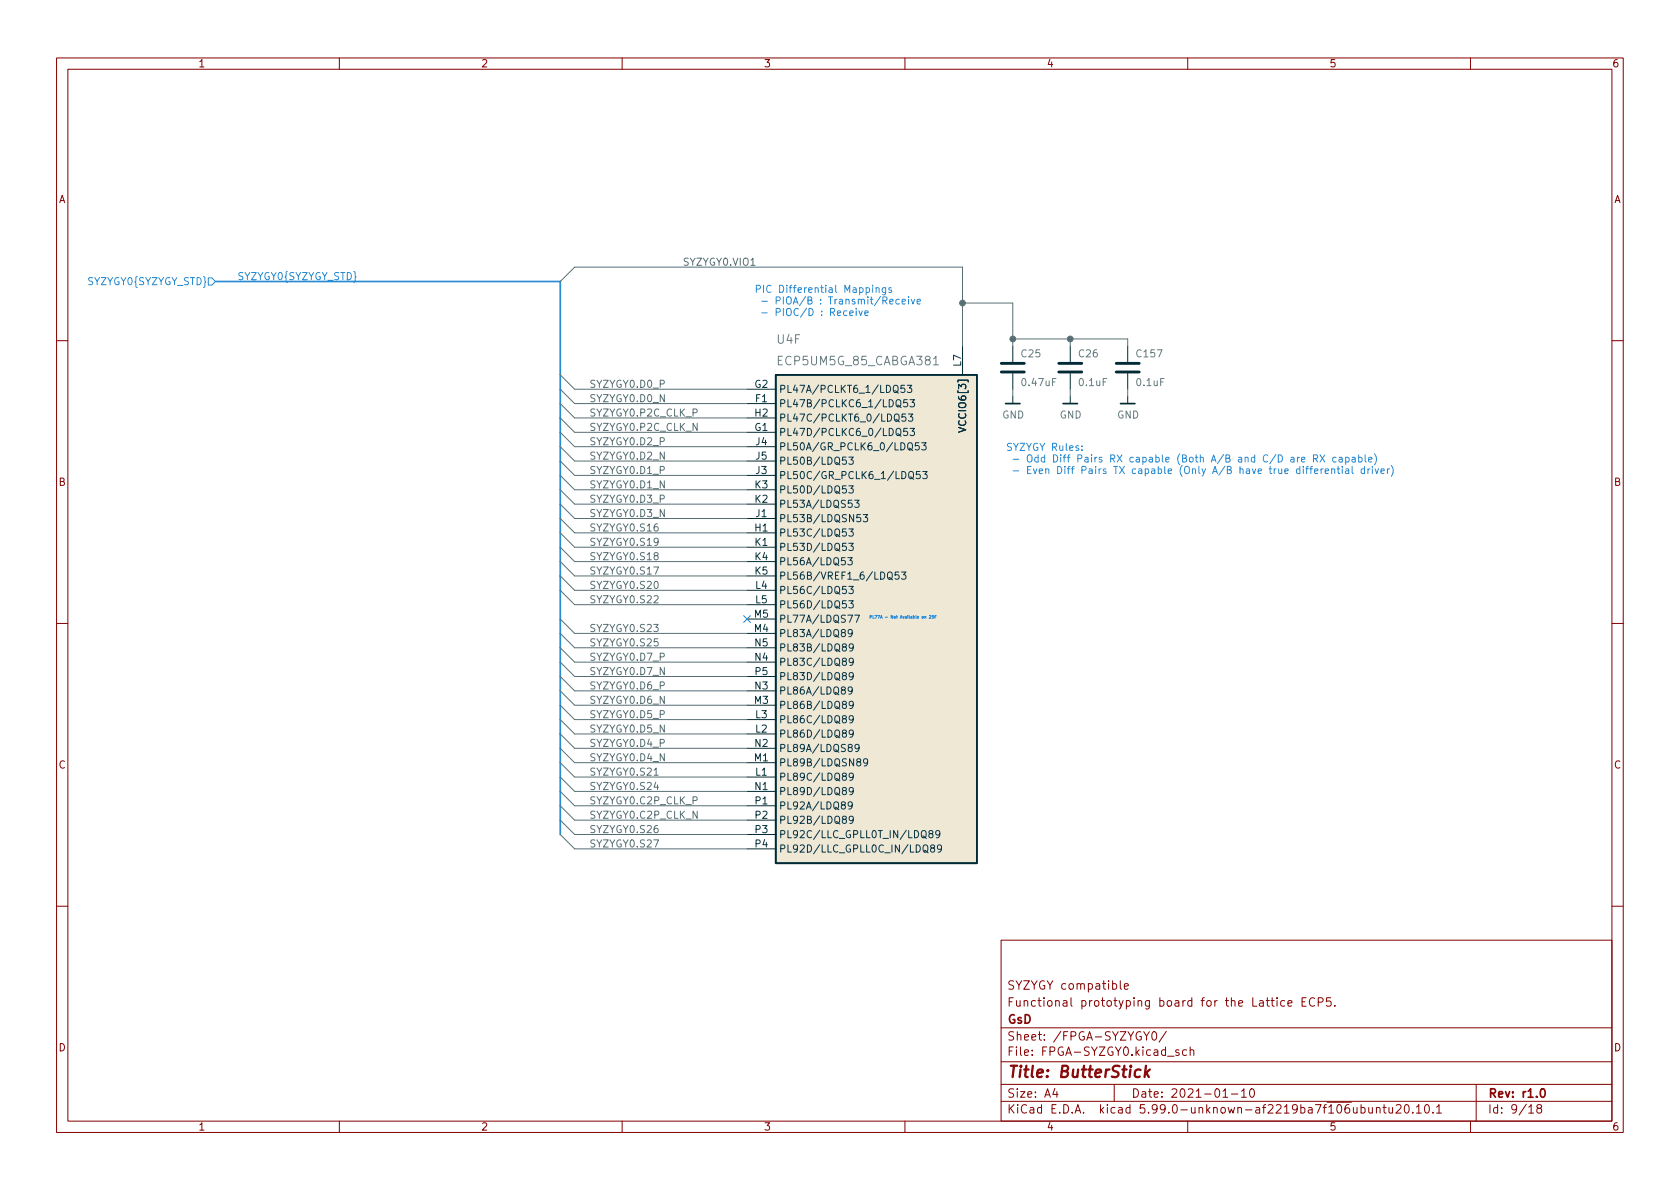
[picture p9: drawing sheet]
<svg xmlns="http://www.w3.org/2000/svg" width="297mm" height="210mm" viewBox="0 0 297 210" stroke-linecap="round" stroke-linejoin="round" font-family="sans-serif">
<g fill="none" stroke="#840000" stroke-width=".18">
<path d="M10 10.2h277v190.1h-277zM12 12.2h273v186.1h-273zM60 10.2v2M110 10.2v2M160 10.2v2M210 10.2v2M260 10.2v2M10 60.2h2M285 60.2h2M10 110.2h2M285 110.2h2M10 160.2h2"/>
<path d="M177 166.3h108v32h-108zM198.1 173.4v1.3l.2 .2M198.8 174.4l.7-.1-.1-.3-.4-.1-.2 .2 .1 .8h.5M224.7 176.9h.6M224.9 176.4v1.3l.4 .2M225.8 176.4v.2M225.8 176.9v1M227.1 177l-.4-.1-.3 .3v.4l.2 .3h.5M227.7 177.4l.7-.1v-.3l-.5-.1-.2 .2 .1 .8h.6M230.2 177.1h.5M230.9 176.4h-.7v1.5h.7M232.4 176.6a.6 .6 0 0 0-.7 0 .6 .6 0 0 0-.2 .7 .56 .56 0 0 0 .3 .6 .56 .56 0 0 0 .6-.1"/>
<path d="M233.1 177.2l.7-.1 .1-.2v-.3l-.3-.2h-.5v1.5M235.3 176.4h-.7l-.1 .7 .2-.1 .5 .1 .2 .2-.1 .5-.2 .1-.6-.1M236 177.8v.1M285 160.2h2M60 198.3v2M110 198.3v2M160 198.3v2M177 194.8h108M177 191.8h108M177 187.8h108M177 181.8h108M186.5 192.5l-.4 1h1"/>
<path d="M186.9 193v1M197 191.8v3M202.2 182.4l.5 .8 .5-.8M202.7 183.2v.7M203.8 182.6l.2-.2a.81 .81 0 0 1 .6 .7 .81 .81 0 0 1-.3 .8h-.2a.81 .81 0 0 1-.3-1.3zM206.2 182.4l-1.3 1.9M208.4 185.7l-.3-.1-.2 .2v.3l.5 .1v.4h-.5M209.8 185.7l-.4-.1-.3 .3v.4l.1 .3h.6M210 198.3v2M210.4 185.8l.2-.2 .4 .1 .1 .9M210.4 185.1v1.5M216.2 194h.9"/>
<path d="M217.7 193.5h1.2M219.5 193l.4-.5v1.5M219.5 194h.9M221.1 192.6l.2-.1a.81 .81 0 0 1 .6 .7 .81 .81 0 0 1-.3 .8h-.2a.81 .81 0 0 1-.5-.6 .81 .81 0 0 1 .2-.8zM242 195.8l.1 1h.3l.2-.1M242.6 195.8v1M243.4 196l.2-.2 .3 .1 .1 .9M243.4 195.8v1M244.5 195.8h.6M244.7 195.3v1.3l.4 .2M245.6 195.8v1h.4l.2-.1M246.2 195.8v1"/>
<path d="M246.9 195.5l.5-.2 .2 .2 .1 .3-.9 1h.9M248.5 195.4l.1-.1a.81 .81 0 0 1 .6 .7 .81 .81 0 0 1-.3 .8h-.1a.81 .81 0 0 1-.6-.6 .81 .81 0 0 1 .3-.8zM249.8 196.7v.1M250.4 195.8l.5-.5v1.5M250.4 196.8h.9M252 195.5l.2-.2a.81 .81 0 0 1 .6 .7 .81 .81 0 0 1-.3 .8h-.1a.81 .81 0 0 1-.4-1.3zM253.4 196.7v.1M254 195.8l.4-.5v1.5M254 196.8h.9M260 198.3v2M261 191.8v6.5M270.3 195.8l.4-.5v1.5"/>
<path d="M270.3 196.8h.9M272 196l-.3-.3 .1-.2 .2-.2 .4 .1 .2 .2-.1 .2-.6 .2-.2 .3 .1 .4 .2 .1h.3l.3-.3-.1-.4-.2-.1"/>
</g>
<path d="M272.6 192.6l.1-.1a.81 .81 0 0 1 .6 .7 .81 .81 0 0 1-.3 .8h-.2a.82 .82 0 0 1-.5-.6 .82 .82 0 0 1 .3-.8z" fill="none" stroke="#840000" stroke-width=".3"/>
<path d="M201.7 189.2a.66 .66 0 0 0-1 .3l-.1 .6 .2 .3 .1 .1 .6-.1M202.6 188.5l-.2 2M202.7 189.7l.4 .8M203.3 189.1l-.9 .8" fill="none" stroke="#840000" stroke-width=".4"/>
<path d="M177 65.8h4.1M177 64.3h4.1M187.2 65.8h4.1M187.2 64.3h4.1M197.4 65.8h4M197.4 64.3h4" fill="none" stroke="#002b36" stroke-width=".51"/>
<g fill="none" stroke="#002b36" stroke-width=".18">
<path d="M132.1 71.4h5.1M132.1 76.4h5.1M132.1 68.8h5.1M132.1 73.9h5.1M132.1 79h5.1M170.2 61.2v5.1M179.1 61.2v2.8M179.1 66v2.8M179.1 70.1v1.3M189.2 61.2v2.8M189.2 66v2.8M189.2 70.1v1.3"/>
<path d="M199.4 61.2v2.8M199.4 66v2.8M199.4 70.1v1.3M132.1 94.2h5.1M132.1 91.7h5.1M132.1 84.1h5.1M132.1 81.5h5.1M132.1 96.8h5.1M132.1 89.1h5.1M132.1 86.6h5.1M132.1 99.3h5.1M132.1 101.8h5.1"/>
<path d="M132.1 104.4h5.1M132.1 106.9h5.1M132.1 112h5.1M132.1 109.5h5.1M132.1 117.1h5.1M132.1 114.5h5.1M132.1 119.6h5.1M132.1 137.4h5.1M132.1 129.8h5.1M132.1 127.2h5.1M132.1 134.9h5.1M132.1 124.7h5.1"/>
<path d="M132.1 139.9h5.1M132.1 132.3h5.1M132.1 122.2h5.1M132.1 142.5h5.1M132.1 145h5.1M132.1 147.6h5.1M132.1 150.1h5.1"/>
</g>
<path d="M137.2 66.3h35.5v86.3h-35.5zM177.8 71.4h2.5M188 71.4h2.5M198.1 71.4h2.6" fill="none" stroke="#002b36" stroke-width=".3"/>
<path d="M137.2 66.3h35.5v86.3h-35.5z" fill="#eee8d5" stroke="#eee8d5" stroke-width=".18"/>
<g fill="none" stroke="#073642" stroke-width=".18">
<path d="M158.1 68.2l.1-.1a.43 .43 0 0 1 .6 .5v.4a.42 .42 0 0 1-.4 .4 .42 .42 0 0 1-.5-.4v-.4zM158.2 69.1l.7 .4M158.2 73.4l.2-.2a.43 .43 0 0 1 .6 .4v.5a.42 .42 0 0 1-.5 .4 .42 .42 0 0 1-.4-.4zM158.4 74.2l.6 .4M158.6 70.7h.1a.43 .43 0 0 1 .6 .4v.4a.42 .42 0 0 1-.4 .5 .42 .42 0 0 1-.5-.5v-.4zM158.6 75.8h.1a.43 .43 0 0 1 .6 .4v.4a.42 .42 0 0 1-.4 .4 .42 .42 0 0 1-.5-.4v-.4zM158.7 71.6l.6 .5M158.7 76.7l.6 .4M159.9 68.1h-.6v.6l.2-.1 .4 .1 .1 .2-.1 .4-.1 .1-.5-.1M160.1 73.2h-.6v.6l.1-.1 .5 .1 .1 .1-.1 .5-.2 .1-.4-.1M160.4 70.7h-.6v.6l.1-.1h.5l.1 .2-.1 .4-.2 .1-.4-.1M160.4 75.8h-.6v.6l.1-.2 .5 .1 .1 .2-.1 .4-.2 .1-.4-.1"/>
<path d="M160.4 68.1h.8l-.4 .5 .3 .1v.6l-.1 .1-.6-.1M160.6 73.2h.8l-.4 .5 .3 .1v.6l-.2 .1-.5-.1M160.7 79.3l.7 .4M160.9 70.7h.8l-.4 .5 .3 .1v.5l-.1 .1-.6-.1M160.9 75.8h.8l-.4 .4 .3 .2v.5l-.1 .1-.6-.1M162.5 78.3h-.6l-.1 .6 .2-.1h.4l.1 .2v.4l-.2 .2-.5-.2M163 78.3h.7l-.4 .5 .4 .1v.5l-.2 .2-.5-.2M169.5 75.6l1.3 .4-1.3 .4M149.6 80.8h-.6l-.1 .6 .2-.1 .4 .1 .2 .2-.1 .4-.2 .1-.5-.1M149.9 98.6h.8l-.4 .5 .3 .1v.6l-.2 .1-.5-.1M150.1 93.5h.8l-.5 .5 .4 .1v.6l-.2 .1-.5-.1M150.1 80.8h.8l-.5 .5 .4 .1v.6l-.2 .1-.5-.1"/>
<path d="M150.1 96.1h.8l-.5 .5 .4 .1v.5l-.2 .1-.5-.1M150.1 85.9h.8l-.5 .5 .4 .1v.6l-.2 .1-.5-.1M151.1 88.5h.8l-.4 .4 .3 .2v.5l-.1 .1-.6-.1M152.1 91h-.6v.6l.2-.1h.4l.1 .2-.1 .4-.1 .2-.5-.2M152.6 91h.8l-.4 .5 .3 .1v.5l-.1 .2-.6-.2M160.7 83.6l.3-.2a.43 .43 0 0 1 .5 .4v.4a.42 .42 0 0 1-.4 .5 .42 .42 0 0 1-.4-.5zM160.9 84.3l.7 .5M162.7 83.4h-.6l-.1 .6 .2-.1h.4l.1 .2v.4l-.2 .1-.5-.1M163.1 83.4h.8l-.4 .5 .4 .1v.5l-.2 .1-.6-.1M149.2 114.4l-.3-.2 .1-.2 .2-.1h.3l.2 .2-.1 .2-.5 .2-.2 .1v.3l.3 .2h.3l.2-.2-.1-.4-.2-.1M150.1 103.7h.8l-.5 .5 .4 .1v.5l-.2 .2-.5-.2M150.1 106.2h.8l-.5 .5 .4 .1v.6l-.2 .1-.5-.1"/>
<path d="M150.7 111.9l-.3 .2h-.2l-.2-.2 .1-.5 .3-.1 .2 .1a.84 .84 0 0 1-.3 1.2h-.2M150.9 116.9l-.3 .3h-.2l-.3-.3 .2-.4 .3-.1 .2 .1a.84 .84 0 0 1-.3 1.2h-.2M150.9 114.4l-.3 .2h-.2l-.3-.2 .2-.5h.3l.2 .1a.84 .84 0 0 1-.3 1.1h-.2M150.9 119.5l-.3 .2h-.2l-.3-.2 .2-.5 .3-.1 .2 .2a.84 .84 0 0 1-.3 1.1h-.2M151.1 108.8h.9l-.6 1.2M157.2 102.1l.6 .4M158.9 101.2h-.6l-.1 .6 .2-.2 .5 .1 .1 .2-.1 .4-.2 .1-.5-.1M159.4 101.2h.8l-.4 .4 .3 .2v.5l-.2 .1-.5-.1M149.2 124.6l-.3-.3 .1-.2 .2-.1 .3 .1 .2 .2-.1 .1-.5 .2-.2 .2v.2l.3 .3 .3-.1 .2-.2-.1-.3-.2-.1M150.7 122l-.3 .3h-.2l-.2-.3 .1-.5h.3l.2 .1a.84 .84 0 0 1-.3 1.1h-.2M150.9 137.3l-.3 .2-.3-.1-.2-.1 .2-.5 .3-.1 .2 .1a.84 .84 0 0 1-.3 1.2h-.2M150.9 129.6l-.3 .3-.3-.1-.2-.2 .2-.4 .3-.1 .2 .1a.84 .84 0 0 1-.3 1.2h-.2"/>
<path d="M150.9 127.1l-.3 .2h-.3l-.2-.2 .2-.5h.3l.2 .1a.84 .84 0 0 1-.3 1.1h-.2M150.9 124.6l-.3 .2h-.2l-.3-.2 .2-.5 .3-.1 .2 .1a.84 .84 0 0 1-.3 1.2h-.2M150.9 139.8l-.3 .2h-.3l-.2-.2 .2-.5h.3l.2 .1a.84 .84 0 0 1-.3 1.1h-.2M151.7 134.7l-.2-.2v-.2l.2-.1h.4l.1 .2-.1 .2-.5 .2-.1 .2v.2l.2 .2h.4l.1-.2-.1-.4-.1-.1M151.9 132.2l-.2 .2h-.4l-.1-.2 .1-.5 .4-.1 .1 .2a.84 .84 0 0 1-.3 1.1h-.2M153.4 134.7l-.2 .3-.4-.1-.1-.2 .1-.5h.4l.1 .1a.84 .84 0 0 1-.3 1.1h-.2M149.2 144.9l-.3-.3 .1-.1 .2-.2 .3 .1 .2 .2-.1 .2-.5 .1-.2 .2v.3l.3 .2 .3-.1 .2-.1-.1-.4-.2-.1M150.7 142.3l-.3 .3h-.2l-.2-.3 .1-.4 .3-.1 .2 .1a.84 .84 0 0 1-.3 1.2h-.2M150.9 144.9l-.3 .2h-.3l-.2-.2 .2-.5 .3-.1 .2 .2a.84 .84 0 0 1-.3 1.1h-.2M163.1 147.8l.7 .5M163.3 149.6l.2-.2a.43 .43 0 0 1 .6 .4v.5a.42 .42 0 0 1-.5 .4 .42 .42 0 0 1-.4-.4zM163.4 150.4l.7 .4"/>
<path d="M164.5 147.4l-.3-.2 .1-.2 .2-.1h.3l.2 .2-.1 .2-.5 .2-.2 .2v.2l.3 .2h.3l.2-.2-.1-.4-.2-.1M164.8 150l-.3-.3 .1-.2 .2-.1 .3 .1 .2 .2-.1 .1-.5 .2-.2 .2 .1 .4 .2 .1 .3-.1 .2-.2v-.2l-.3-.2M166.2 147.4l-.3 .3h-.2l-.3-.3 .2-.5h.3l.2 .1a.84 .84 0 0 1-.3 1.1h-.2M166.5 150l-.3 .2h-.2l-.3-.2 .2-.5 .3-.1 .2 .1a.84 .84 0 0 1-.3 1.2h-.2"/>
</g>
<path d="M165 64.5h.9" fill="none" stroke="#657b83" stroke-width=".18"/>
<g fill="none" stroke="#268bd2" stroke-width=".18">
<path d="M36.8 49.1h.7l.6 .7-.6 .6h-.7zM149.8 55h-.4l-.3 .2 .2 .5h.5M150.2 55.4l.6-.1v-.3h-.4l-.2 .1 .1 .6h.5M151.4 54.5v.2M151.4 55v.8M151.9 55l.3 .8 .3-.8M152.9 55.4l.6-.1-.1-.3h-.3l-.2 .1 .1 .6h.4M154.3 50.4v.2M154.3 50.9v.8M154.9 51l.2-.1h.3v.8M154.9 50.9v.8M156.1 53.2l.6-.1 .1-.2v-.3l-.7-.1v1.3"/>
<path d="M156.4 53.2l.4 .6M156.6 50.9v1l-.3 .2h-.3M156.6 50.9h-.4l-.2 .2 .1 .6h.5M157.3 53.3l.6-.1v-.2l-.4-.1-.2 .2 .1 .6h.5M157.6 50.9h-.3l-.2 .2 .1 .1 .4 .2v.3h-.5M159 53l-.4-.1-.2 .3 .1 .5h.5M159.5 53.3l.6-.1-.1-.2-.3-.1-.2 .2 .1 .6h.4M160.6 52.5v.1M160.6 52.9v.9M161.1 52.9l.3 .9 .3-.9M162.2 53.3l.6-.1-.1-.2-.4-.1-.1 .2v.6h.5M191.3 79.5v.2"/>
<path d="M191.3 78.9v.1M229.4 80.9v.8M229.8 80.9l-.4 .2M230.1 81.3l.6-.1v-.3h-.4l-.2 .1 .1 .6h.5M230.9 82.9h.4M231.3 82.5l-.3 .2v1M231.6 82.9h.5M232.1 82.5l-.3 .2v1M232.2 81.1l.6-.1 .2-.1-.1-.3-.7-.2v1.3M232.4 83.3l.6-.1v-.2l-.4-.1-.2 .2 .1 .6h.5M232.5 81.1l.5 .6M233.4 80.4l.8 1.3"/>
<path d="M233.6 82.9v.8M233.9 82.9l-.3 .2M234.2 80.4l-.8 1.3M234.3 83.3l.6-.1-.1-.2-.3-.1-.2 .2 .1 .6h.4M235.4 83l.2-.1 .3 .1 .1 .7M235.4 82.9v.8M236.2 80.9h-.3l-.3 .2 .2 .5h.4M236.4 82.9h.5M236.6 82.5v1.1l.3 .1M236.8 80.9h.5v.8M237.3 81.2h-.4l-.2 .2 .2 .3 .4-.1M237.3 82.5v.1"/>
<path d="M237.3 82.9v.8M237.9 80.9h.4l.2 .2-.1 .5h-.5M237.9 83h.5l.1 .7M237.9 80.9v1.2M238.5 83.2l-.5 .1-.1 .1 .1 .3h.5M239.1 80.9h.5v.8M239.1 82.5v1.1l.2 .1M239.6 81.2h-.4l-.2 .2 .2 .3 .4-.1M240.2 80.9h.4l.2 .2-.1 .5h-.5M240.2 80.4v1.3M241.3 83l-.4-.1-.2 .2 .1 .6h.5M241.3 82.5v1.2"/>
<path d="M241.4 80.4v1.1l.2 .2M241.9 82.9v.8M242 81.3l.6-.1-.1-.3h-.3l-.2 .1v.6h.5M242.2 82.9l-.3 .2M242.6 82.5v.1M242.6 82.9v.8M243 80.3a1.46 1.46 0 0 1 0 1.9M243.1 82.9l.3 .8 .3-.8M244.2 83.3l.6-.1-.1-.2-.4-.1-.1 .2v.6h.5M245.3 82.9v.8M245.7 82.9l-.4 .2M246 82.3a1.46 1.46 0 0 1 0 1.9"/>
<path d="M131.5 108.9l1.2 1.2M132.7 108.9l-1.2 1.2M163 109h.2v.3h-.2zM163.5 109h.2v.3M163.5 109v.3M164.3 108.9l.2-.1 .1 .2-.3 .3h.3M165.1 108.8h-.3v.3l.2-.1 .1 .3h-.3M165.3 109.1h.2M165.5 108.8h-.2v.5"/>
</g>
<g fill="none" stroke="#586e75" stroke-width=".18">
<path d="M99.1 49.8l2.5-2.6h68.6v14M170.2 53.6h8.9v7.6M179.1 59.9h20.3v1.3M189.2 59.9v1.3M99.1 71.4l2.5 2.5h30.5M99.1 73.9l2.5 2.5h30.5M99.1 76.4l2.5 2.6h30.5M99.1 79l2.5 2.5h30.5M99.1 66.3l2.5 2.5h30.5M99.1 68.8l2.5 2.6h30.5M179.1 68.8v1.3M189.2 68.8v1.3"/>
<path d="M199.4 68.8v1.3M99.1 94.2l2.5 2.6h30.5M99.1 96.8l2.5 2.5h30.5M99.1 91.7l2.5 2.5h30.5M99.1 89.1l2.5 2.6h30.5M99.1 86.6l2.5 2.5h30.5M99.1 81.5l2.5 2.6h30.5M99.1 84.1l2.5 2.5h30.5M99.1 99.3l2.5 2.5h30.5M99.1 114.5l2.5 2.6h30.5M99.1 119.6l2.5 2.6h30.5M99.1 117.1l2.5 2.5h30.5"/>
<path d="M99.1 112l2.5 2.5h30.5M99.1 109.5l2.5 2.5h30.5M99.1 104.4l2.5 2.5h30.5M99.1 101.8l2.5 2.6h30.5M99.1 137.4l2.5 2.5h30.5M99.1 134.9l2.5 2.5h30.5M99.1 139.9l2.5 2.6h30.5M99.1 132.3l2.5 2.6h30.5M99.1 129.8l2.5 2.5h30.5M99.1 127.2l2.5 2.6h30.5M99.1 124.7l2.5 2.5h30.5M99.1 122.2l2.5 2.5h30.5"/>
<path d="M115.6 137.1h.8M99.1 142.5l2.5 2.5h30.5M99.1 145l2.5 2.6h30.5M99.1 147.6l2.5 2.5h30.5"/>
</g>
<path d="M38.1 49.8h61v97.8" fill="none" stroke="#268bd2" stroke-width=".3"/>
<g fill="#586e75" stroke="#586e75" stroke-width=".18">
<circle cx="179.1" cy="59.9" r=".51"/>
<circle cx="170.2" cy="53.6" r=".51"/>
<circle cx="189.2" cy="59.9" r=".51"/>
</g>
<text font-size="2.8" fill="#840000" x="178" y="190.6">Title: ButterStick</text>
<g font-size="2.1" fill="#657b83">
<text x="137.4" y="60.8">U4F</text>
<text x="137.9" y="64.6">ECP5UM5G_85_CABGA381</text>
</g>
<g font-size="2.1" fill="#840000">
<text x="178" y="178">Functional prototyping board for the Lattice ECP5.</text>
<text x="178" y="175">SYZYGY compatible</text>
<text x="178" y="184">Sheet: /FPGA-SYZYGY0/</text>
<text x="178" y="181">GsD</text>
<text x="178" y="186.7">File: FPGA-SYZGY0.kicad_sch</text>
<text x="178" y="196.9">KiCad E.D.A. kicad 5.99.0-unknown-af2219ba7f~106~ubuntu20.10.1</text>
<text x="178" y="194.1">Size: A4</text>
<text x="200" y="194.1">Date: 2021-01-10</text>
<text x="263" y="194.1">Rev: r1.0</text>
<text x="263" y="196.9">Id: 9/18</text>
</g>
<g font-size="1.8" fill="#840000">
<text x="35" y="11.9">1</text>
<text x="85" y="11.9">2</text>
<text x="135" y="11.9">3</text>
<text x="185" y="11.9">4</text>
<text x="235" y="11.9">5</text>
<text x="285" y="11.9">6</text>
<text x="10.3" y="35.9">A</text>
<text x="285.3" y="35.9">A</text>
<text x="10.3" y="85.9">B</text>
<text x="285.3" y="85.9">B</text>
<text x="10.3" y="135.9">C</text>
<text x="285.3" y="135.9">C</text>
<text x="10.3" y="185.9">D</text>
<text x="285.3" y="185.9">D</text>
<text x="35" y="199.9">1</text>
<text x="85" y="199.9">2</text>
<text x="135" y="199.9">3</text>
<text x="185" y="199.9">4</text>
<text x="235" y="199.9">5</text>
<text x="285" y="199.9">6</text>
</g>
<g font-size="1.8" fill="#586e75">
<text x="120.6" y="47">SYZYGY0.VIO1</text>
<text x="104.1" y="71.1">SYZYGY0.D0_N</text>
<text x="104.1" y="68.6">SYZYGY0.D0_P</text>
<text x="104.1" y="76.2">SYZYGY0.P2C_CLK_N</text>
<text x="104.1" y="73.6">SYZYGY0.P2C_CLK_P</text>
<text x="104.1" y="81.3">SYZYGY0.D2_N</text>
<text x="104.1" y="78.7">SYZYGY0.D2_P</text>
<text x="104.1" y="83.8">SYZYGY0.D1_P</text>
<text x="104.1" y="88.9">SYZYGY0.D3_P</text>
<text x="104.1" y="86.3">SYZYGY0.D1_N</text>
<text x="104.1" y="94">SYZYGY0.S16</text>
<text x="104.1" y="91.4">SYZYGY0.D3_N</text>
<text x="104.1" y="99">SYZYGY0.S18</text>
<text x="104.1" y="101.6">SYZYGY0.S17</text>
<text x="104.1" y="96.5">SYZYGY0.S19</text>
<text x="104.1" y="106.7">SYZYGY0.S22</text>
<text x="104.1" y="104.1">SYZYGY0.S20</text>
<text x="104.1" y="111.7">SYZYGY0.S23</text>
<text x="104.1" y="119.4">SYZYGY0.D7_N</text>
<text x="104.1" y="116.8">SYZYGY0.D7_P</text>
<text x="104.1" y="114.3">SYZYGY0.S25</text>
<text x="104.1" y="121.9">SYZYGY0.D6_P</text>
<text x="104.1" y="124.4">SYZYGY0.D6_N</text>
<text x="104.1" y="129.5">SYZYGY0.D5_N</text>
<text x="104.1" y="127">SYZYGY0.D5_P</text>
<text x="104.1" y="134.6">SYZYGY0.D4_N</text>
<text x="104.1" y="132.1">SYZYGY0.D4_P</text>
<text x="104.1" y="137.1">SYZYGY0.S21</text>
<text x="104.1" y="142.2">SYZYGY0.C2P_CLK_P</text>
<text x="104.1" y="139.7">SYZYGY0.S24</text>
<text x="104.1" y="147.3">SYZYGY0.S26</text>
<text x="104.1" y="144.8">SYZYGY0.C2P_CLK_N</text>
<text x="104.1" y="149.8">SYZYGY0.S27</text>
</g>
<g font-size="1.8" fill="#268bd2">
<text x="15.5" y="50.4">SYZYGY0{SYZYGY_STD}</text>
<text x="41.9" y="49.5">SYZYGY0{SYZYGY_STD}</text>
<text x="133.3" y="51.8">PIC Differential Mappings</text>
<text x="133.8" y="53.8">- PIOA/B : Transmit/Receive</text>
<text x="133.8" y="55.9">- PIOC/D : Receive</text>
<text x="177.8" y="79.7">SYZYGY Rules:</text>
<text x="178.3" y="81.8">- Odd Diff Pairs RX capable (Both A/B and C/D are RX capable)</text>
<text x="178.3" y="83.8">- Even Diff Pairs TX capable (Only A/B have true differential driver)</text>
</g>
<g font-size="1.8" fill="#073642">
<text x="169.9" y="64.8" transform="rotate(-90 169.9 64.8)">L7</text>
<text x="133.4" y="68.6">G2</text>
<text x="133.6" y="71.1">F1</text>
<text x="137.7" y="69.5">PL47A/PCLKT6_1/LDQ53</text>
<text x="133.4" y="76.2">G1</text>
<text x="133.5" y="73.7">H2</text>
<text x="137.7" y="72">PL47B/PCLKC6_1/LDQ53</text>
<text x="137.7" y="77.1">PL47D/PCLKC6_0/LDQ53</text>
<text x="137.7" y="74.5">PL47C/PCLKT6_0/LDQ53</text>
<text x="170.8" y="75.5" transform="rotate(-90 170.8 75.5)">VCCIO6[3]</text>
<text x="133.6" y="83.8">J3</text>
<text x="133.6" y="78.7">J4</text>
<text x="133.6" y="81.3">J5</text>
<text x="137.7" y="79.6">PL50A/GR_PCLK6_0/LDQ53</text>
<text x="137.7" y="82.2">PL50B/LDQ53</text>
<text x="133.5" y="88.9">K2</text>
<text x="133.5" y="86.4">K3</text>
<text x="137.7" y="84.7">PL50C/GR_PCLK6_1/LDQ53</text>
<text x="137.7" y="89.8">PL53A/LDQS53</text>
<text x="137.7" y="87.2">PL50D/LDQ53</text>
<text x="133.5" y="94">H1</text>
<text x="133.6" y="91.4">J1</text>
<text x="137.7" y="94.9">PL53C/LDQ53</text>
<text x="137.7" y="92.3">PL53B/LDQSN53</text>
<text x="133.5" y="96.5">K1</text>
<text x="133.5" y="99.1">K4</text>
<text x="133.5" y="101.6">K5</text>
<text x="137.7" y="97.4">PL53D/LDQ53</text>
<text x="137.7" y="99.9">PL56A/LDQ53</text>
<text x="133.6" y="104.1">L4</text>
<text x="133.6" y="106.7">L5</text>
<text x="137.7" y="102.5">PL56B/VREF1_6/LDQ53</text>
<text x="137.7" y="105">PL56C/LDQ53</text>
<text x="137.7" y="107.6">PL56D/LDQ53</text>
<text x="133.4" y="111.8">M4</text>
<text x="133.4" y="109.2">M5</text>
<text x="137.7" y="112.6">PL83A/LDQ89</text>
<text x="137.7" y="110.1">PL77A/LDQS77</text>
<text x="133.5" y="116.8">N4</text>
<text x="133.5" y="114.3">N5</text>
<text x="133.5" y="119.4">P5</text>
<text x="137.7" y="117.7">PL83C/LDQ89</text>
<text x="137.7" y="115.2">PL83B/LDQ89</text>
<text x="133.4" y="124.5">M3</text>
<text x="133.5" y="121.9">N3</text>
<text x="137.7" y="125.3">PL86B/LDQ89</text>
<text x="137.7" y="122.8">PL86A/LDQ89</text>
<text x="137.7" y="120.3">PL83D/LDQ89</text>
<text x="133.6" y="129.5">L2</text>
<text x="133.6" y="127">L3</text>
<text x="137.7" y="130.4">PL86D/LDQ89</text>
<text x="137.7" y="127.9">PL86C/LDQ89</text>
<text x="133.4" y="134.6">M1</text>
<text x="133.5" y="132.1">N2</text>
<text x="133.6" y="137.2">L1</text>
<text x="137.7" y="135.5">PL89B/LDQSN89</text>
<text x="137.7" y="133">PL89A/LDQS89</text>
<text x="133.5" y="139.7">N1</text>
<text x="133.5" y="142.2">P1</text>
<text x="137.7" y="138">PL89C/LDQ89</text>
<text x="137.7" y="140.6">PL89D/LDQ89</text>
<text x="137.7" y="143.1">PL92A/LDQ89</text>
<text x="133.5" y="144.8">P2</text>
<text x="133.5" y="147.3">P3</text>
<text x="133.5" y="149.9">P4</text>
<text x="137.7" y="145.7">PL92B/LDQ89</text>
<text x="137.7" y="148.2">PL92C/LLC_GPLL0T_IN/LDQ89</text>
<text x="137.7" y="150.7">PL92D/LLC_GPLL0C_IN/LDQ89</text>
</g>
<g font-size="1.8" fill="#657b83">
<text x="180.6" y="63.2">C25</text>
<text x="190.8" y="63.2">C26</text>
<text x="201.1" y="63.2">C157</text>
<text x="180.9" y="68.3">0.47uF</text>
<text x="190.9" y="68.3">0.1uF</text>
<text x="201.1" y="68.3">0.1uF</text>
<text x="177.2" y="74">GND</text>
<text x="187.3" y="74">GND</text>
<text x="197.5" y="74">GND</text>
</g>
<text font-size=".7" fill="#268bd2" x="153.7" y="109.4">PL77A - Not Available on 25F</text>
</svg>
